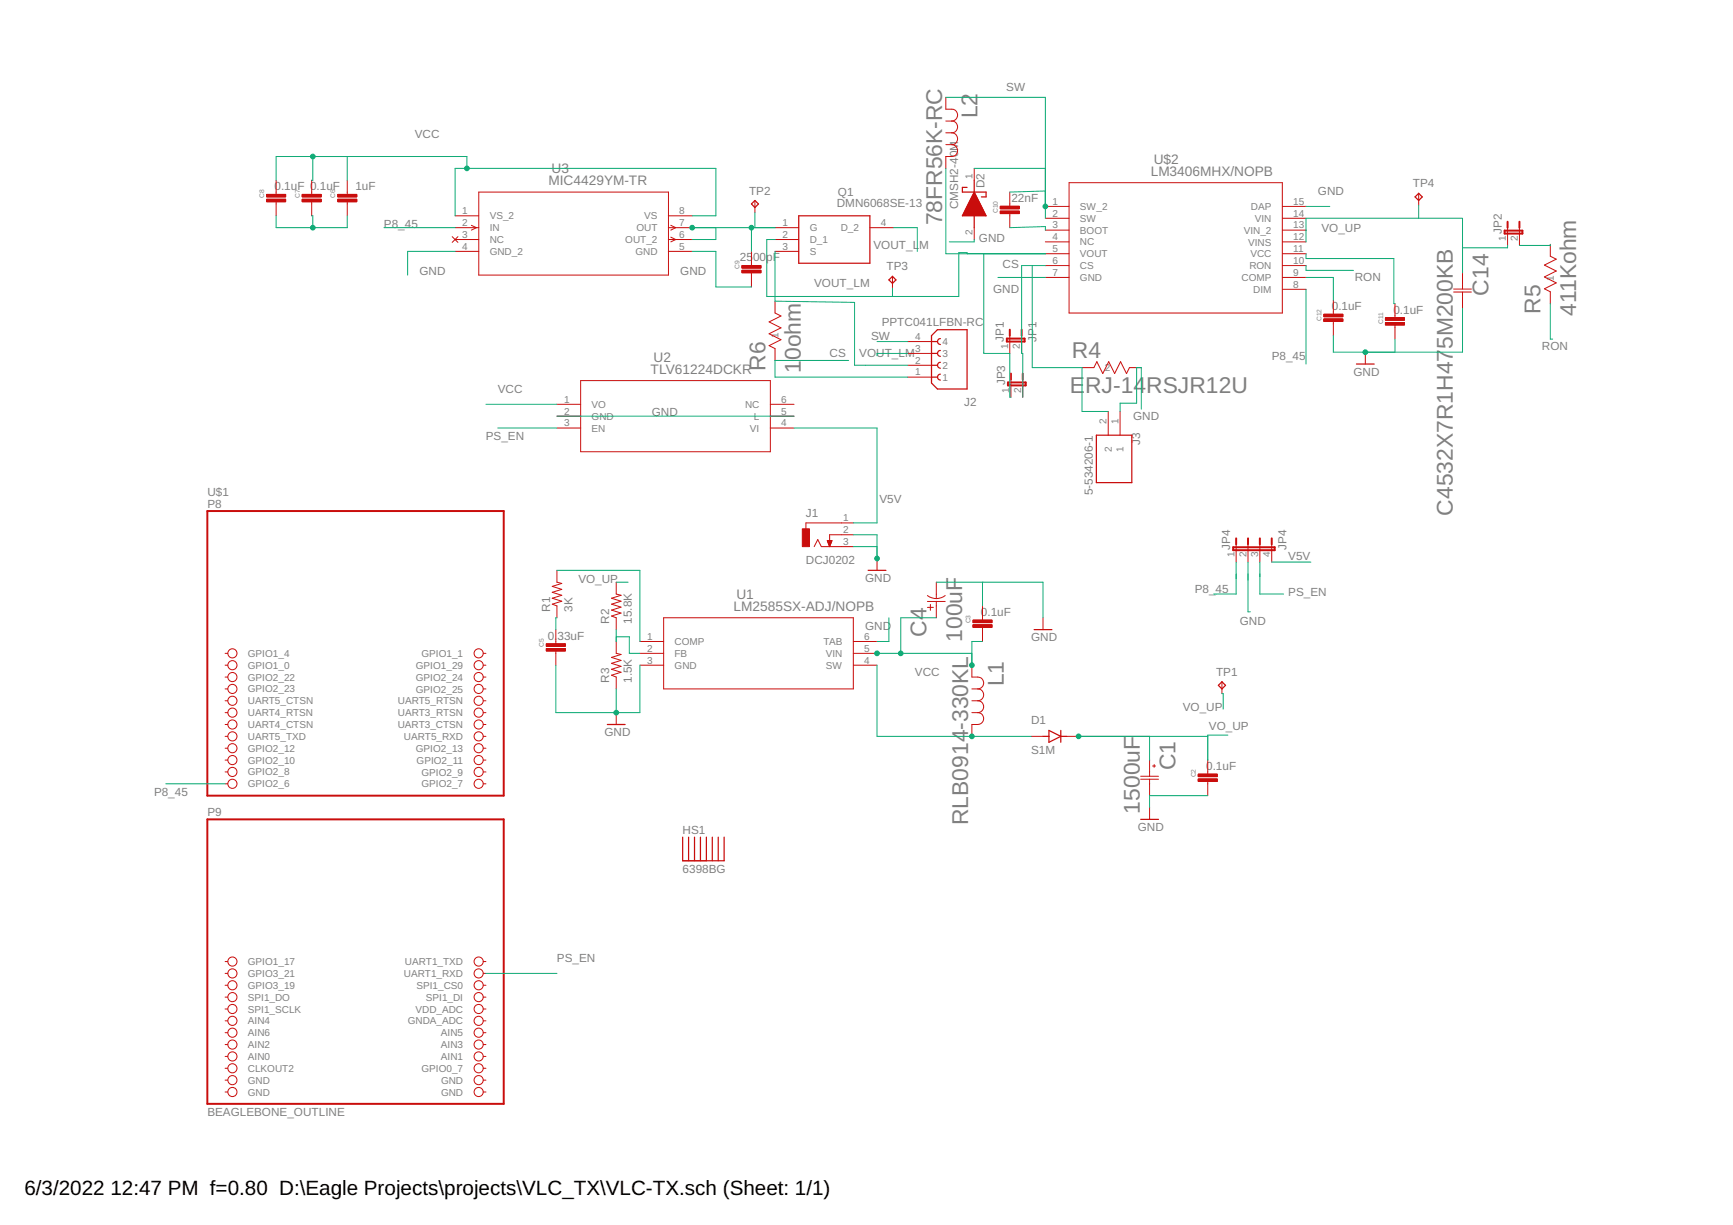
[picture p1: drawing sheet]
<svg xmlns="http://www.w3.org/2000/svg" width="297mm" height="210mm" viewBox="0 0 297 210" stroke-linecap="round" stroke-linejoin="round" font-family="sans-serif">
<g fill="none" stroke="#c90d0c" stroke-width=".34">
<path d="M257.9 39.5h3v.5h-3zM258.4 38v1M260.4 38v1M172.6 58h3v.5h-3zM173.1 56.5v1M175.1 56.5v1M172.8 65.5h3v.5h-3zM173.3 64v1M175.3 64v1M35.5 87.6h50.8v48.7h-50.8zM211.4 93.8h7.1v.5h-7.1zM211.9 92.2v1.1"/>
<path d="M213.9 92.2v1.1M215.9 92.2v1.1M218 92.2v1.1M35.5 140.4h50.8v48.7h-50.8z"/>
</g>
<g fill="none" stroke="#c90d0c" stroke-width=".17">
<path d="M162.1 16.7v2h1a1.02 1.02 0 0 1 1 1 1.02 1.02 0 0 1-1 1M47.3 30.9v2.4M47.3 34.5v2.5M53.4 30.9v2.4M53.4 34.5v2.5M59.5 30.9v2.4M59.5 34.5v2.5M78 39h4.1M78 37h4.1M80.8 38.6l.9 .4-.9 .4M82.1 32.9h32.5v14.2h-32.5zM114.6 39h4"/>
<path d="M114.6 37h4M115 38.6l.8 .4-.8 .4M129.4 34.4v2M132.8 39h4.1M149.1 39h4.1M162.1 20.7h1M162.1 22.8h1M162.1 24.8h1M163.1 20.7a1.01 1.01 0 0 1 1 1 1.01 1.01 0 0 1-1 1.1M163.1 22.8a1.02 1.02 0 0 1 1 1 1.02 1.02 0 0 1-1 1M163.1 24.8a1.02 1.02 0 0 1 1 1 1.02 1.02 0 0 1-1 1h-1v2.1M167 28.9v2"/>
<path d="M167 39v2M173.1 32.9v2.5M173.1 36.6v2.4M179.2 35.4h4M179.2 37.4h4M179.2 39.4h4M183.2 31.3h36.6v22.3h-36.6zM219.8 35.4h4.1M219.8 37.4h4.1M219.8 39.4h4.1M243.2 33.1v2.1M258.4 39v3.1"/>
<path d="M260.4 39v3.1M77.5 40.6l1 .9M78 41h4.1M78 43.1h4.1M78.5 40.6l-1 .9M114.6 41h4M114.6 43.1h4M115 40.6l.8 .4-.8 .4M128.8 43.1v2.4M128.8 46.7v2.5M132.8 41h4.1M132.8 43.1h4.1"/>
<path d="M132.8 51.6v2l1.1 .5-2.1 1.1 2.1 1-2.1 1 2.1 1-2.1 1 1 .5v2.1M153 47.3v2.1M155.6 58.5h4.1M173.1 57.5v3.1M175.1 57.5v3.1M179.2 41.4h4M179.2 43.5h4M179.2 45.5h4M179.2 47.5h4M219.8 41.4h4.1M219.8 43.5h4.1M219.8 45.5h4.1"/>
<path d="M219.8 47.5h4.1M219.8 49.6h4.1M228.5 51.4v2.4M228.5 55.1v2.4M239.1 52v2.5M239.1 55.7v2.4M249.2 49.5h3M249.2 50h3M250.7 46.7v2.8M250.7 50v2.8M265.7 41.9v2l1 .5-2 1 2 1-2 1.1 2 1-2 1 1 .5v2M95.5 69.3h4"/>
<path d="M95.5 71.3h4M95.5 73.3h4M99.5 65.2h32.5v12.2h-32.5zM132 69.3h4.1M132 71.3h4.1M132 73.3h4.1M155.6 64.6h4.1M155.6 62.6h4.1M155.6 60.6h4.1M173.3 65v3.1M175.3 65v3.1M185.5 63h2l.5-1 1 2 1-2 1.1 2 1-2 1 2 .5-1h2"/>
<path d="M189.9 70.5v4.1M192 70.5v4.1M234 60.3v2.1M95.5 97.7v2.1l.8 .2-1.6 .5 1.6 .5-1.6 .5 1.6 .5-1.6 .5 1.6 .5-1.6 .5 .8 .3v2.1M105.6 99.8v2l.8 .2-1.6 .5 1.6 .5-1.6 .5 1.6 .5-1.6 .5 1.6 .6-1.6 .5 .8 .3v2M139.6 93.7l.6-1.2 .6 1.2h5.5M141.8 92.6h.8l-.4 1.1zM141.8 92.7h.8M141.9 92.8h.6M141.9 92.9h.6M141.9 93h.6M142 93.1h.4"/>
<path d="M142 93.2h.4M142 93.3h.3M142.1 93.4h.2M142.1 93.5h.2M142.2 93.6h.1M142.2 93.6v.1M146.3 89.6h-8.2v1M146.3 91.6h-4.1v2.1M150.3 95.7v2M160.5 99.8v2.8M211.9 93.3v3M213.9 93.3v3"/>
<path d="M215.9 93.3v3M218 93.3v3M38.6 112h.4M38.6 114h.4M38.6 116h.4M38.6 118h.4M82.8 112h.5M82.8 114h.5M82.8 116h.5M82.8 118h.5M95.3 107.9v2.4M95.3 111.5v2.5"/>
<path d="M105.6 109.9v2.1l.8 .1-1.6 .5 1.6 .6-1.6 .5 1.6 .5-1.6 .5 1.6 .5-1.6 .5 .8 .3v2M109.7 112h4M109.7 114h4M109.7 109.9h4M113.7 105.9h32.6v12.1h-32.6zM146.3 112h4M146.3 114h4M146.3 109.9h4M159 102a2.46 2.46 0 0 0 3 0M159 104.1h1M159 103.1h3M159.5 103.6v1"/>
<path d="M160.5 103.1v2.8M166.6 114v2a1.84 1.84 0 0 1 1.8 .4 1.03 1.03 0 0 1 .1 1 1.03 1.03 0 0 1-.9 .6M166.6 118h1M167.6 118a1.02 1.02 0 0 1 1 1.1 1.02 1.02 0 0 1-1 1M168.4 103.8v2.5M168.4 107.5v2.4M178.8 105.9v2M209.4 116.8v2.1M38.6 120.1h.4M38.6 122.1h.4M38.6 124.1h.4M38.6 126.2h.4"/>
<path d="M38.6 128.2h.4M38.6 130.2h.4M38.6 132.3h.4M38.6 134.3h.4M82.8 120.1h.5M82.8 122.1h.5M82.8 124.1h.5M82.8 126.2h.5M82.8 128.2h.5M82.8 130.2h.5M82.8 132.3h.5M82.8 134.3h.5"/>
<path d="M105.6 122.1v2M166.6 120.1h1M166.6 122.1h1M167.6 120.1a1.02 1.02 0 0 1 1 1 1.02 1.02 0 0 1-1 1M167.6 122.1a1.02 1.02 0 0 1 1 1 1.02 1.02 0 0 1-1 1h-1v2.1M176.7 126.2h2.1M182.8 126.2h2.1M195.5 133h3.1M195.5 133.5h3.1M197 130.2v2.8M197 133.5v2.8M197 138.4v2"/>
<path d="M197.5 131.3h.6M197.8 131v.5M207 130.2v2.5M207 133.9v2.4M117 147.5h4.1M38.6 164.8h.4M38.6 166.8h.4M38.6 168.8h.4M38.6 170.9h.4M38.6 172.9h.4M38.6 174.9h.4M38.6 177h.4"/>
<path d="M38.6 179h.4M82.8 164.8h.5M82.8 166.8h.5M82.8 168.8h.5M82.8 170.9h.5M82.8 172.9h.5M82.8 174.9h.5M82.8 177h.5M82.8 179h.5M38.6 181h.4M38.6 183h.4M38.6 185.1h.4"/>
<path d="M38.6 187.1h.4M82.8 181h.5M82.8 183h.5M82.8 185.1h.5M82.8 187.1h.5"/>
<circle cx="39.8" cy="118" r=".78"/>
<circle cx="39.8" cy="112" r=".78"/>
<circle cx="39.8" cy="114" r=".78"/>
<circle cx="39.8" cy="116" r=".78"/>
<circle cx="82" cy="118" r=".78"/>
<circle cx="82" cy="114" r=".78"/>
<circle cx="82" cy="116" r=".78"/>
<circle cx="82" cy="112" r=".78"/>
<circle cx="39.8" cy="134.3" r=".78"/>
<circle cx="39.8" cy="122.1" r=".78"/>
<circle cx="39.8" cy="130.2" r=".78"/>
<circle cx="39.8" cy="128.2" r=".78"/>
<circle cx="39.8" cy="132.3" r=".78"/>
<circle cx="39.8" cy="120.1" r=".78"/>
<circle cx="39.8" cy="124.1" r=".78"/>
<circle cx="39.8" cy="126.2" r=".78"/>
<circle cx="82" cy="134.3" r=".78"/>
<circle cx="82" cy="124.1" r=".78"/>
<circle cx="82" cy="120.1" r=".78"/>
<circle cx="82" cy="130.2" r=".78"/>
<circle cx="82" cy="122.1" r=".78"/>
<circle cx="82" cy="126.2" r=".78"/>
<circle cx="82" cy="128.2" r=".78"/>
<circle cx="82" cy="132.3" r=".78"/>
<circle cx="39.8" cy="172.9" r=".78"/>
<circle cx="39.8" cy="166.8" r=".78"/>
<circle cx="39.8" cy="179" r=".78"/>
<circle cx="39.8" cy="170.9" r=".78"/>
<circle cx="39.8" cy="164.8" r=".78"/>
<circle cx="39.8" cy="174.9" r=".78"/>
<circle cx="39.8" cy="168.8" r=".78"/>
<circle cx="39.8" cy="177" r=".78"/>
<circle cx="82" cy="174.9" r=".78"/>
<circle cx="82" cy="172.9" r=".78"/>
<circle cx="82" cy="166.8" r=".78"/>
<circle cx="82" cy="170.9" r=".78"/>
<circle cx="82" cy="168.8" r=".78"/>
<circle cx="82" cy="177" r=".78"/>
<circle cx="82" cy="179" r=".78"/>
<circle cx="82" cy="164.8" r=".78"/>
<circle cx="39.8" cy="183" r=".78"/>
<circle cx="39.8" cy="187.1" r=".78"/>
<circle cx="39.8" cy="181" r=".78"/>
<circle cx="39.8" cy="185.1" r=".78"/>
<circle cx="82" cy="183" r=".78"/>
<circle cx="82" cy="185.1" r=".78"/>
<circle cx="82" cy="187.1" r=".78"/>
<circle cx="82" cy="181" r=".78"/>
</g>
<g fill="#c90d0c" stroke="#c90d0c" stroke-width=".17">
<path d="M137.5 90.6h1.2v3.1h-1.2z"/>
<path d="M205.4 132.7h3.2v.4h-3.2z"/>
<path d="M205.4 133.5h3.2v.4h-3.2z"/>
<path d="M166.8 106.3h3.2v.4h-3.2z"/>
<path d="M166.8 107.1h3.2v.4h-3.2z"/>
<path d="M93.6 110.3h3.3v.4h-3.3z"/>
<path d="M93.6 111.1h3.3v.4h-3.3z"/>
<path d="M57.9 33.3h3.3v.4h-3.3z"/>
<path d="M57.9 34.1h3.3v.5h-3.3z"/>
<path d="M51.8 33.3h3.3v.4h-3.3z"/>
<path d="M51.8 34.1h3.3v.5h-3.3z"/>
<path d="M45.7 33.3h3.3v.4h-3.3z"/>
<path d="M45.7 34.1h3.3v.5h-3.3z"/>
<path d="M127.2 45.5h3.2v.4h-3.2z"/>
<path d="M127.2 46.3h3.2v.4h-3.2z"/>
<path d="M171.4 35.3h3.3v.5h-3.3z"/>
<path d="M171.4 36.2h3.3v.4h-3.3z"/>
<path d="M237.5 54.4h3.2v.5h-3.2z"/>
<path d="M237.5 55.3h3.2v.4h-3.2z"/>
<path d="M226.9 53.8h3.3v.5h-3.3z"/>
<path d="M226.9 54.7h3.3v.4h-3.3z"/>
</g>
<g fill="none" stroke="#c90d0c" stroke-width=".21">
<path d="M128.8 34.9l.6-.5 .6 .5-.6 .7zM136.9 37h12.2v8.1h-12.2zM165 36.9h4M165.1 36.7h3.8M165.2 36.6h3.6M165.2 36.4h3.5M165.3 36.2h3.3M165.4 36h3.2M165.5 35.9h3M165.6 35.7h2.8M165.7 35.5h2.6M165.8 32.1h-.8v.8h4v.8h-.8"/>
<path d="M165.8 35.4h2.4M165.8 35.2h2.3M165.9 35h2.1M166 34.9h2M166.1 34.7h1.8M166.2 34.5h1.6M166.3 34.3h1.4M166.3 34.2h1.3M166.4 34h1.1M166.5 33.8h.9M166.6 33.7h.7M166.7 33.5h.6"/>
<path d="M166.8 33.3h.4M166.9 33.1h.2M167 33h.1M167 32.9l2 4.1h-4zM167 30.9v2M167 37v2M242.5 33.7l.7-.6 .6 .6-.6 .7zM152.4 48l.6-.7 .6 .7-.6 .6zM159.7 57.5l1-1h5.1v10.2h-5.1l-1-1.1zM159.7 58.5h1M161.2 58a.51 .51 0 0 0-.5 .5 .51 .51 0 0 0 .5 .5M159.7 64.6h1"/>
<path d="M159.7 62.6h1M159.7 60.6h1M161.2 64.1a.51 .51 0 0 0-.5 .5 .51 .51 0 0 0 .5 .5M161.2 62.1a.51 .51 0 0 0-.5 .5 .51 .51 0 0 0 .5 .5M161.2 60a.51 .51 0 0 0-.5 .6 .51 .51 0 0 0 .5 .5M187.9 74.6h6.1v8.1h-6.1zM232.5 62.4h3M148.8 97.7h3M177.2 107.9h3.1M208.8 117.4l.6-.6 .7 .6-.7 .6zM104.1 124.1h3M178.8 126.2h1"/>
<path d="M179.8 125.2l2 1-2 1zM181.8 125.2v2M181.8 126.2h1M117 143.4v4.1h7.1v-4.1M118 143.4v4.1M119 143.4v4.1M120.1 143.4v4.1M121.1 143.4v4.1M122.1 143.4v4.1M123.1 143.4v4.1M195.5 140.4h3.1"/>
</g>
<g fill="none" stroke="#0dab76" stroke-width=".17">
<path d="M162.1 16.7h17.1v20.7M47.3 37v2h12.2v-2M53.4 37h.2v2M53.6 26.8v4.1h-.2M59.5 26.8v4.1M65.8 39h12.2M78 37v-8.1h44.7v8.1h-4.1M80 28.9v-2.1h-32.7v4.1M118.6 39h14.2M122.7 39v2h-4.1M128.8 39v4.1M129.4 36.4v2.6"/>
<path d="M153.2 39h4v4.1M162.1 28.9v14.6h17.1M167 28.9h12.2M173.1 39l6.1-.2v.6M179.2 32.7l-6.1 .2M223.9 35.4h4M243.2 35.2v2.2M78 43.1h-8.1v4M118.6 43.1h4.1v6.1h6.1M132.8 41h-1.4v9.8h32.9v-7.5h1.5v.2M132.8 43.1v8.5l13.7 .2v10.8h9.1M150.3 58.5h5.3"/>
<path d="M153 49.4v1.4M167 41v.4h-4.3M168.6 43.5v17.1h4.5v7.5h.2M171 47.5h8.2M176.9 45.5v17.5h8.6v7.5h4.4M179.2 45.5h-4.1v15.1h.2v7.5M223.9 47.5h4.6v3.9M223.9 41.4v-4h26.8v9.3M223.9 43.5v.8h15v7.7h.2M223.9 45.5v.8h8.1M223.9 49.6v12.8M239.1 58.1v2.2"/>
<path d="M250.7 52.8v7.5h-22.2v-2.8M258.4 42.1v.4h-7.7M265.7 41.9v.2h-5.3M265.7 52v6.1h.4M83.3 69.3h12.2M85.3 73.3h10.2M95.5 71.3h40.6M136.1 73.3h14.2v16.3h-4M145.5 61.8h-12.7v2.8h22.8M155.6 60.6h-5.3v.4M195.6 70.1v-7.1h-.8v6.1h-2.8v1.4M95.5 97.7h14.2v12.2"/>
<path d="M105.6 99.8h2.1M146.3 93.7h4M146.3 91.6h4v4.1M160.5 99.8h18.3v6.1M168.4 99.8v4M211.9 96.3v5.5h-3.9M213.9 96.3v8.5h.4M215.9 96.3v5.5h4.1M218 96.3h6.7M95.3 114v8.1h14.4v-8.1M95.5 105.9h-.2v2M105.6 107.9v2"/>
<path d="M105.6 118v4.1M105.6 109.1h2.3v2.9h1.8M150.3 114v12.2h26.4M150.3 112h16.3M152.4 105.9v4h-2.1M160.5 105.9h-6.1v6.1M168.4 109.9h-1.8v4.1M209.4 118.9h.3v2.6M28.4 134.3h10.2M184.9 126.2h22.1M197 126.2v4M207 136.3h-10v2.1"/>
<path d="M210.5 126h-3.5v4.2M83.3 166.8h12.2"/>
</g>
<g fill="#0dab76" stroke="#0dab76" stroke-width=".17">
<circle cx="150.3" cy="95.7" r=".4"/>
<circle cx="105.6" cy="122.1" r=".4"/>
<circle cx="234" cy="60.3" r=".4"/>
<circle cx="150.3" cy="112" r=".4"/>
<circle cx="166.6" cy="114" r=".4"/>
<circle cx="154.4" cy="112" r=".4"/>
<circle cx="53.6" cy="26.8" r=".4"/>
<circle cx="80" cy="28.9" r=".4"/>
<circle cx="166.6" cy="126.2" r=".4"/>
<circle cx="184.9" cy="126.2" r=".4"/>
<circle cx="118.6" cy="39" r=".4"/>
<circle cx="128.8" cy="39" r=".4"/>
<circle cx="53.6" cy="39" r=".4"/>
<circle cx="179.2" cy="35.4" r=".4"/>
</g>
<g font-size="3.9" fill="#808080">
<text x="167.6" y="20.3" transform="rotate(-90 167.6 20.3)">L2</text>
<text x="161.5" y="38.6" transform="rotate(-90 161.5 38.6)">78FR56K-RC</text>
<text x="255.1" y="50.7" transform="rotate(-90 255.1 50.7)">C14</text>
<text x="264.1" y="53.8" transform="rotate(-90 264.1 53.8)">R5</text>
<text x="249" y="59.8" transform="rotate(-90 249 59.8)">5M200KB</text>
<text x="270.1" y="54.1" transform="rotate(-90 270.1 54.1)">411Kohm</text>
<text x="131.2" y="63.5" transform="rotate(-90 131.2 63.5)">R6</text>
<text x="137.3" y="63.9" transform="rotate(-90 137.3 63.9)">1</text>
<text x="137.3" y="61.7" transform="rotate(-90 137.3 61.7)">0ohm</text>
<text x="183.7" y="61.3">R4</text>
<text x="183.4" y="67.4">E</text>
<text x="186" y="67.4">RJ-14</text>
<text x="196.5" y="67.4">RSJR12U</text>
<text x="249" y="88.4" transform="rotate(-90 249 88.4)">C4532X7R1H47</text>
<text x="158.8" y="109.1" transform="rotate(-90 158.8 109.1)">C4</text>
<text x="164.9" y="110" transform="rotate(-90 164.9 110)">100uF</text>
<text x="172" y="117.6" transform="rotate(-90 172 117.6)">L1</text>
<text x="165.9" y="125" transform="rotate(-90 165.9 125)">-330KL</text>
<text x="201.5" y="132" transform="rotate(-90 201.5 132)">C1</text>
<text x="165.9" y="141.4" transform="rotate(-90 165.9 141.4)">RLB0914</text>
<text x="195.4" y="139.4" transform="rotate(-90 195.4 139.4)">1500uF</text>
</g>
<g font-size="3.5">
<text x="4.2" y="204.7">6/3/2022</text>
<text x="18.9" y="204.7">12:47 PM f=0.80 D:\Eagle Projects\projects\VLC_TX\VLC-TX.sch (Sheet: 1/1)</text>
</g>
<g font-size="2.3" fill="#808080">
<text x="94.5" y="29.7">U3</text>
<text x="197.7" y="28.1">U$2</text>
<text x="94" y="31.7">MIC4429YM-TR</text>
<text x="197.2" y="30.1">LM3406MHX/NOPB</text>
<text x="111.5" y="64">TLV61224DCKR</text>
<text x="112" y="62">U2</text>
<text x="125.7" y="104.7">LM2585SX-ADJ/NOPB</text>
<text x="126.2" y="102.6">U1</text>
</g>
<g font-size="2" fill="#808080">
<text x="172.5" y="15.7">SW</text>
<text x="71.1" y="23.6">VCC</text>
<text x="47.1" y="32.6">0.1uF 0.1uF</text>
<text x="60.9" y="32.6">1uF</text>
<text x="128.4" y="33.3">TP2</text>
<text x="143.4" y="35.4">DMN6068SE-13</text>
<text x="143.6" y="33.6">Q1</text>
<text x="164.2" y="35.8" transform="rotate(-90 164.2 35.8)">CMSH2-40M</text>
<text x="168.7" y="32.3" transform="rotate(-90 168.7 32.3)">D2</text>
<text x="173.4" y="34.6">22nF</text>
<text x="225.9" y="33.3">GND</text>
<text x="242.2" y="32.1">TP4</text>
<text x="65.8" y="39">P8_45</text>
<text x="167.8" y="41.5">GND</text>
<text x="226.5" y="39.8">VO_UP</text>
<text x="257.4" y="40" transform="rotate(-90 257.4 40)">JP2</text>
<text x="71.9" y="47.1">GND</text>
<text x="116.6" y="47.1">GND</text>
<text x="126.8" y="44.8">25</text>
<text x="129.1" y="44.8">00pF</text>
<text x="149.7" y="42.7">VOUT_L</text>
<text x="151.9" y="46.3">TP3</text>
<text x="157.6" y="42.7">M</text>
<text x="171.9" y="45.9">CS</text>
<text x="139.6" y="49.2">VOUT_LM</text>
<text x="170.2" y="50.2">GND</text>
<text x="228.3" y="53.1">0.1uF</text>
<text x="232.2" y="48.2">RON</text>
<text x="238.8" y="53.7">0.1uF</text>
<text x="149.3" y="58.3">SW</text>
<text x="151.1" y="55.9">PPTC041LFBN-RC</text>
<text x="172.1" y="58.5" transform="rotate(-90 172.1 58.5)">JP1</text>
<text x="177.6" y="58.5" transform="rotate(-90 177.6 58.5)">JP1</text>
<text x="264.3" y="59.9">RON</text>
<text x="142.2" y="61.2">CS</text>
<text x="147.3" y="61.2">VOUT_LM</text>
<text x="218" y="61.8">P8_45</text>
<text x="232" y="64.4">GND</text>
<text x="85.3" y="67.3">VCC</text>
<text x="111.7" y="71.3">GND</text>
<text x="165.3" y="69.5">J2</text>
<text x="172.3" y="66" transform="rotate(-90 172.3 66)">JP3</text>
<text x="194.2" y="71.9">GND</text>
<text x="83.3" y="75.4">PS_EN</text>
<text x="195.4" y="76.3" transform="rotate(-90 195.4 76.3)">J3</text>
<text x="35.5" y="87.1">P8</text>
<text x="35.5" y="85">U$1</text>
<text x="138.1" y="88.6">J1</text>
<text x="150.7" y="86.1">V5V</text>
<text x="187.3" y="84.9" transform="rotate(-90 187.3 84.9)">5-534206-1</text>
<text x="210.9" y="94.3" transform="rotate(-90 210.9 94.3)">JP4</text>
<text x="220.5" y="94.3" transform="rotate(-90 220.5 94.3)">JP4</text>
<text x="220.8" y="95.9">V5V</text>
<text x="99.1" y="100">VO_UP</text>
<text x="138.1" y="96.7">DCJ0202</text>
<text x="148.3" y="99.8">GND</text>
<text x="204.8" y="101.6">P8_45</text>
<text x="94.3" y="104.8" transform="rotate(-90 94.3 104.8)">R1</text>
<text x="98.1" y="104.8" transform="rotate(-90 98.1 104.8)">3K</text>
<text x="104.4" y="106.9" transform="rotate(-90 104.4 106.9)">R2</text>
<text x="108.3" y="106.9" transform="rotate(-90 108.3 106.9)">15.8K</text>
<text x="148.3" y="107.9">GND</text>
<text x="168.1" y="105.5">0.1uF</text>
<text x="212.5" y="107.1">GND</text>
<text x="220.8" y="102.2">PS_EN</text>
<text x="93.9" y="109.6">0.</text>
<text x="95.6" y="109.6">33uF</text>
<text x="176.7" y="109.9">GND</text>
<text x="104.4" y="117" transform="rotate(-90 104.4 117)">R3</text>
<text x="108.3" y="117" transform="rotate(-90 108.3 117)">1.5K</text>
<text x="156.8" y="115.8">VCC</text>
<text x="208.4" y="115.8">TP1</text>
<text x="176.7" y="124.1">D1</text>
<text x="202.7" y="121.9">VO_UP</text>
<text x="207.2" y="125.2">VO_UP</text>
<text x="103.6" y="126.2">GND</text>
<text x="176.7" y="129.2">S1M</text>
<text x="206.7" y="132">0.1uF</text>
<text x="26.4" y="136.3">P8_45</text>
<text x="35.5" y="139.9">P9</text>
<text x="117" y="142.8">HS1</text>
<text x="195" y="142.4">GND</text>
<text x="117" y="149.5">6398BG</text>
<text x="95.5" y="164.8">PS_EN</text>
<text x="35.5" y="191.2">BEAGLEBONE_OUTLINE</text>
</g>
<g font-size="1.7" fill="#808080">
<text x="166.7" y="30.6" transform="rotate(-90 166.7 30.6)">1</text>
<text x="180.4" y="35.1">1</text>
<text x="185.1" y="36">SW_2</text>
<text x="214.4" y="36">DAP</text>
<text x="221.7" y="35.1">15</text>
<text x="79.2" y="36.7">1</text>
<text x="79.2" y="38.7">2</text>
<text x="79.2" y="40.8">3</text>
<text x="83.9" y="37.6">VS_2</text>
<text x="83.9" y="39.6">IN</text>
<text x="83.9" y="41.7">NC</text>
<text x="107.2" y="41.7">OUT_2</text>
<text x="109.1" y="39.6">OUT</text>
<text x="110.4" y="37.6">VS</text>
<text x="116.4" y="40.8">6</text>
<text x="116.4" y="38.7">7</text>
<text x="116.4" y="36.7">8</text>
<text x="134.1" y="38.7">1</text>
<text x="134.1" y="40.8">2</text>
<text x="138.8" y="39.6">G</text>
<text x="138.8" y="41.7">D_1</text>
<text x="144.1" y="39.6">D_2</text>
<text x="151" y="38.7">4</text>
<text x="166.7" y="40.3" transform="rotate(-90 166.7 40.3)">2</text>
<text x="180.4" y="37.1">2</text>
<text x="180.4" y="39.1">3</text>
<text x="180.4" y="41.2">4</text>
<text x="185.1" y="38">SW</text>
<text x="185.1" y="40">BOOT</text>
<text x="213.2" y="40">VIN_2</text>
<text x="215.1" y="38">VIN</text>
<text x="221.7" y="41.2">12</text>
<text x="221.7" y="39.1">13</text>
<text x="221.7" y="37.1">14</text>
<text x="258.1" y="41.3" transform="rotate(-90 258.1 41.3)">1</text>
<text x="260.2" y="41.3" transform="rotate(-90 260.2 41.3)">2</text>
<text x="79.2" y="42.8">4</text>
<text x="83.9" y="43.7">GND_2</text>
<text x="108.9" y="43.7">GND</text>
<text x="116.4" y="42.8">5</text>
<text x="134.1" y="42.8">3</text>
<text x="138.8" y="43.7">S</text>
<text x="180.4" y="43.2">5</text>
<text x="180.4" y="45.2">6</text>
<text x="180.4" y="47.3">7</text>
<text x="185.1" y="42.1">NC</text>
<text x="185.1" y="44.1">VOUT</text>
<text x="185.1" y="46.1">CS</text>
<text x="213.9" y="42.1">VINS</text>
<text x="214.1" y="46.1">RON</text>
<text x="214.3" y="44.1">VCC</text>
<text x="221.7" y="47.3">9</text>
<text x="221.7" y="45.2">10</text>
<text x="221.7" y="43.2">11</text>
<text x="185.1" y="48.2">GND</text>
<text x="212.8" y="48.2">COMP</text>
<text x="214.8" y="50.2">DIM</text>
<text x="221.7" y="49.3">8</text>
<text x="266.3" y="48.1" transform="rotate(-90 266.3 48.1)">1</text>
<text x="133.5" y="57.9" transform="rotate(-90 133.5 57.9)">1</text>
<text x="156.8" y="58.2">4</text>
<text x="161.5" y="59.1">4</text>
<text x="172.8" y="59.8" transform="rotate(-90 172.8 59.8)">1</text>
<text x="174.8" y="59.8" transform="rotate(-90 174.8 59.8)">2</text>
<text x="156.8" y="64.3">1</text>
<text x="156.8" y="62.3">2</text>
<text x="156.8" y="60.3">3</text>
<text x="161.5" y="65.2">1</text>
<text x="161.5" y="63.2">2</text>
<text x="161.5" y="61.2">3</text>
<text x="189.4" y="63.6">2</text>
<text x="96.7" y="69">1</text>
<text x="96.7" y="71">2</text>
<text x="101.4" y="69.9">VO</text>
<text x="101.4" y="71.9">GND</text>
<text x="127.7" y="69.9">NC</text>
<text x="129.2" y="71.9">L</text>
<text x="133.9" y="71">5</text>
<text x="133.9" y="69">6</text>
<text x="173" y="67.3" transform="rotate(-90 173 67.3)">1</text>
<text x="175" y="67.3" transform="rotate(-90 175 67.3)">2</text>
<text x="96.7" y="73.1">3</text>
<text x="101.4" y="74">EN</text>
<text x="128.5" y="74">VI</text>
<text x="133.9" y="73.1">4</text>
<text x="189.7" y="72.7" transform="rotate(-90 189.7 72.7)">2</text>
<text x="190.6" y="77.4" transform="rotate(-90 190.6 77.4)">2</text>
<text x="191.7" y="72.7" transform="rotate(-90 191.7 72.7)">1</text>
<text x="192.6" y="77.4" transform="rotate(-90 192.6 77.4)">1</text>
<text x="144.5" y="89.3">1</text>
<text x="144.5" y="91.3">2</text>
<text x="144.5" y="93.4">3</text>
<text x="211.6" y="95.5" transform="rotate(-90 211.6 95.5)">1</text>
<text x="213.6" y="95.5" transform="rotate(-90 213.6 95.5)">2</text>
<text x="215.7" y="95.5" transform="rotate(-90 215.7 95.5)">3</text>
<text x="217.7" y="95.5" transform="rotate(-90 217.7 95.5)">4</text>
<text x="42.5" y="112.6">GPIO1_4</text>
<text x="72.2" y="112.6">GPIO1_1</text>
<text x="110.9" y="109.6">1</text>
<text x="110.9" y="111.7">2</text>
<text x="110.9" y="113.7">3</text>
<text x="115.6" y="110.5">COMP</text>
<text x="115.6" y="112.6">FB</text>
<text x="141.2" y="110.5">TAB</text>
<text x="141.5" y="112.6">VIN</text>
<text x="148.1" y="113.7">4</text>
<text x="148.1" y="111.7">5</text>
<text x="148.1" y="109.6">6</text>
<text x="42.5" y="114.6">GPIO1_0</text>
<text x="42.5" y="116.6">GPIO2_22</text>
<text x="42.5" y="118.7">GPIO2_23</text>
<text x="71.3" y="114.6">GPIO1_29</text>
<text x="71.3" y="116.6">GPIO2_24</text>
<text x="71.3" y="118.7">GPIO2_25</text>
<text x="115.6" y="114.6">GND</text>
<text x="141.5" y="114.6">SW</text>
<text x="42.5" y="120.7">UART5_CTSN</text>
<text x="42.5" y="122.7">UART4_RTSN</text>
<text x="42.5" y="124.7">UART4_CTSN</text>
<text x="68.2" y="124.8">UART3_CTSN</text>
<text x="68.2" y="120.7">UART5_RTSN</text>
<text x="68.2" y="122.7">UART3_RTSN</text>
<text x="42.5" y="126.8">UART5_TXD</text>
<text x="42.5" y="128.8">GPIO2_12</text>
<text x="42.5" y="130.8">GPIO2_10</text>
<text x="69.2" y="126.8">UART5_RXD</text>
<text x="71.3" y="128.8">GPIO2_13</text>
<text x="71.4" y="130.9">GPIO2_11</text>
<text x="42.5" y="132.9">GPIO2_8</text>
<text x="42.5" y="134.9">GPIO2_6</text>
<text x="72.2" y="132.9">GPIO2_9</text>
<text x="72.2" y="134.9">GPIO2_7</text>
<text x="42.5" y="165.4">GPIO1_17</text>
<text x="42.5" y="167.4">GPIO3_21</text>
<text x="69.2" y="167.4">UART1_RXD</text>
<text x="69.4" y="165.4">UART1_TXD</text>
<text x="42.5" y="169.4">GPIO3_19</text>
<text x="42.5" y="171.5">SPI1_DO</text>
<text x="42.5" y="173.5">SPI1_SCLK</text>
<text x="71.2" y="173.5">VDD_ADC</text>
<text x="71.4" y="169.4">SPI1_CS0</text>
<text x="73" y="171.5">SPI1_DI</text>
<text x="42.5" y="175.5">AIN4</text>
<text x="42.5" y="177.6">AIN6</text>
<text x="42.5" y="179.6">AIN2</text>
<text x="69.9" y="175.5">GNDA_ADC</text>
<text x="75.6" y="177.6">AIN5</text>
<text x="75.6" y="179.6">AIN3</text>
<text x="42.5" y="181.6">AIN0</text>
<text x="42.5" y="183.7">CLKOUT2</text>
<text x="42.5" y="185.7">GND</text>
<text x="72.2" y="183.7">GPIO0_7</text>
<text x="75.6" y="181.6">AIN1</text>
<text x="75.6" y="185.7">GND</text>
<text x="42.5" y="187.7">GND</text>
<text x="75.6" y="187.7">GND</text>
</g>
<g font-size="1.1" fill="#808080">
<text x="45.3" y="33.9" transform="rotate(-90 45.3 33.9)">C8</text>
<text x="51.4" y="33.9" transform="rotate(-90 51.4 33.9)">C7</text>
<text x="57.5" y="33.9" transform="rotate(-90 57.5 33.9)">C6</text>
<text x="171" y="36.5" transform="rotate(-90 171 36.5)">C10</text>
<text x="126.7" y="46.1" transform="rotate(-90 126.7 46.1)">C9</text>
<text x="226.5" y="55" transform="rotate(-90 226.5 55)">C12</text>
<text x="237.1" y="55.6" transform="rotate(-90 237.1 55.6)">C11</text>
<text x="166.4" y="106.8" transform="rotate(-90 166.4 106.8)">C3</text>
<text x="93.2" y="110.9" transform="rotate(-90 93.2 110.9)">C5</text>
<text x="205" y="133.2" transform="rotate(-90 205 133.2)">C2</text>
</g>
</svg>
